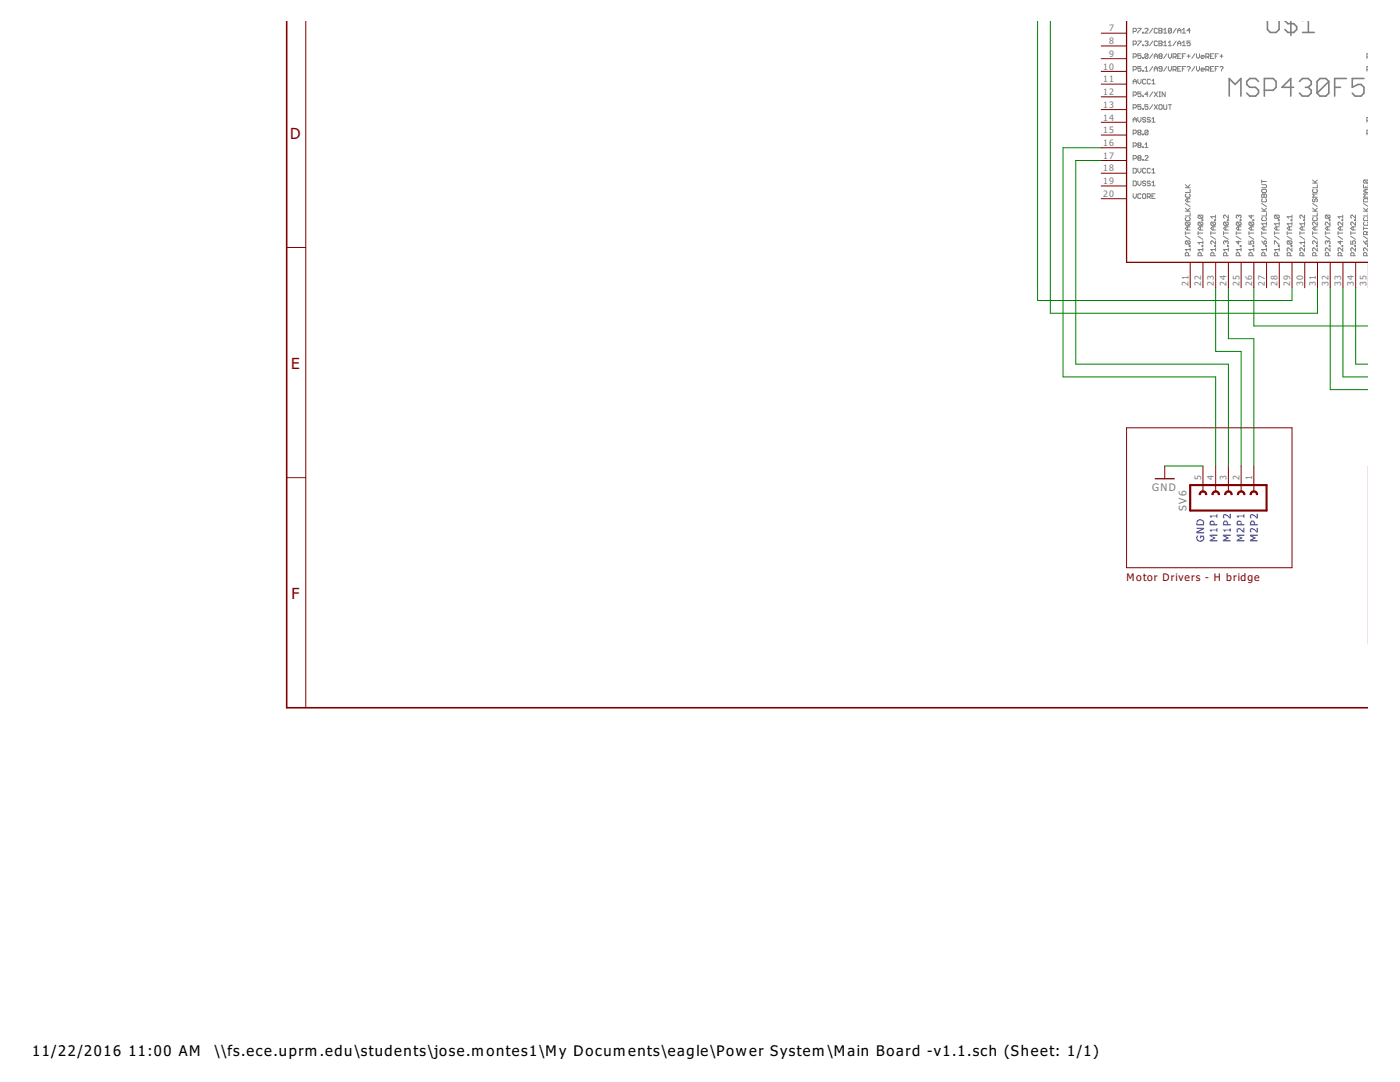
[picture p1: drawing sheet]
<svg xmlns="http://www.w3.org/2000/svg" width="279mm" height="216mm" viewBox="0 0 279 216" stroke-linecap="round" stroke-linejoin="round" font-family="sans-serif">
<g fill="none" stroke="#808080" stroke-width=".2">
<path d="M226.1 11.4h.5l.2-.2v-.3l-.2-.2h-.5v1M226.1 13.9h.5l.2-.2v-.3l-.2-.1h-.5v.9M226.1 6.3h.5l.2-.2v-.3l-.2-.1h-.5v.9M226.1 8.8h.5l.2-.1v-.4l-.2-.1h-.5v.9M226.1 16.7v-.6l.4-.3 .3 .3v.6M226.1 19h.5l.2-.2v-.3l-.2-.1h-.5v.9M226.1 16.3h.7M227.1 5.7h.6l-.6 .9M227.1 8.2h.6l-.6 .9M227.1 15.8v.6l.3 .3 .3-.3v-.6M227.7 10.7h-.6v.5l.3-.2 .3 .2-.1 .5-.5-.2M227.7 13.3h-.6v.4l.3-.1 .3 .1-.1 .5-.5-.1"/>
<path d="M227.7 18.4h-.6v.4l.5-.1 .1 .4-.1 .2-.5-.2M228 6.4h.2v.2h-.2zM228 9h.2v.1h-.2zM228 11.5h.2v.2h-.2zM228 14.1h.2v.1h-.2zM228 19.1h.2v.2h-.2zM228.5 5.8l.1-.1 .5 .1v.2l-.6 .6h.6M228.5 8.3l.5-.1 .1 .1-.1 .4M228.5 14.2h.6M228.5 13.6l.3-.3v.9M228.6 16l-.1-.2-.5 .2v.6l.2 .1 .4-.1M228.8 8.7h.2"/>
<path d="M229 8.7l.1 .1-.1 .3-.5-.1M229.1 10.9l-.1-.2-.5 .2v.6M229.1 10.9v.6l-.1 .2-.5-.2M229.1 10.9l-.6 .6M229.1 18.8h-.6l.5-.4v.9M229.6 16l-.2-.2-.4 .2v.6l.1 .1 .5-.1M229.9 16.1l.3-.3v.9M229.9 16.7h.6M230.1 5.7l-.7 .9M230.1 8.2l-.7 .9M230.1 10.7l-.7 1M230.1 13.3l-.7 .9"/>
<path d="M230.1 18.4l-.7 .9M230.4 11.7v-.7l.3-.3 .3 .3v.7M230.4 14.2v-.6l.3-.3 .3 .3v.6M230.4 11.2h.6M230.4 13.7h.6M230.4 18.4l.6 .9M231 5.8l-.2-.1-.4 .1v.6l.1 .2h.3l.2-.2M231 8.3l-.2-.1-.4 .1v.7l.1 .1 .5-.1M231 18.4l-.6 .9M231.3 5.7h.5l.1 .1-.1 .3 .1 .3-.1 .2h-.5zM231.3 8.2h.5l.1 .1-.1 .4 .1 .3-.1 .1h-.5zM231.3 6.1h.5"/>
<path d="M231.3 8.7h.5M231.3 18.4h.3M231.3 19.3h.3M231.5 11.2l-.2-.2 .2-.3 .4 .2-.1 .3M231.5 11.2l-.2 .2 .2 .3 .4-.2-.1-.3M231.5 11.2h.3M231.5 18.4v.9M231.9 13.7h-.4l-.2-.1 .2-.3 .4 .1v.7l-.1 .1-.5-.1M232.2 6.6h.7M232.2 6l.3-.3v.9M232.2 8.5l.3-.3v.9M232.2 9.1h.7"/>
<path d="M232.5 18.4v.9l-.6-.9v.9M232.9 10.7l-.7 1M232.9 13.3l-.7 .9M233.2 10.7v.7l.3 .3 .3-.3v-.7M233.2 13.3v.6l.3 .3 .3-.3v-.6M233.2 9.1h.6M233.2 8.5l.3-.3v.9M233.8 5.8l-.2-.1-.4 .1v.6M233.8 5.8v.6l-.2 .2h-.3l-.1-.2M233.8 5.8l-.6 .6M234.1 11.4h.5l.1-.2v-.3l-.1-.2h-.5v1M234.1 13.9h.5l.1-.2v-.3l-.1-.1h-.5v.9"/>
<path d="M234.4 11.4l.3 .3M234.4 13.9l.3 .3M234.7 5.7l-.6 .9M234.7 8.2l-.6 .9M235 9.1v-.6l.4-.3 .3 .3v.6M235 6.1h.7M235 6.6v-.6l.4-.3 .3 .3v.6M235 8.7h.7M235 11.2h.4M235 13.7h.4M235.7 10.7h-.7v1h.7M235.7 13.3h-.7v.9h.7"/>
<path d="M236 6.6h.6M236 6l.3-.3v.9M236 8.5l.3-.3v.9M236 9.1h.6M236 11.2h.3M236 13.7h.3M236.6 10.7h-.6v1M236.6 13.3h-.6v.9M236.9 13.4l.2-.1 .4 .1-.3 .5M236.9 11.2h.6M237.2 10.9v.6M237.2 14.1v.1"/>
<path d="M237.5 6.1h-.6l.5-.4v.9M237.5 8.2h-.6v.5l.3-.2 .3 .2-.1 .4-.5-.1M238.5 10.7l-.7 1M238.5 13.3l-.7 .9M238.8 10.7v.7l.3 .3 .3-.3v-.7M238.8 13.3v.6l.3 .3 .3-.3v-.6M239.7 11.4h.6l-.1-.4-.5 .2v.3l.5 .2M239.7 13.9h.6l-.1-.3-.5 .1v.4l.5 .1M240.6 11.4h.5l.2-.2v-.3l-.2-.2h-.5v1M240.6 13.9h.5l.2-.2v-.3l-.2-.1h-.5v.9M241 11.4l.3 .3M241 13.9l.3 .3"/>
<path d="M241.6 11.2h.3M241.6 13.7h.3M242.2 10.7h-.6v1h.6M242.2 13.3h-.6v.9h.6M242.5 11.2h.3M242.5 13.7h.3M243.1 10.7h-.6v1M243.1 13.3h-.6v.9M243.5 13.4l.1-.1 .5 .1-.3 .5M243.5 11.2h.6M243.8 10.9v.6M243.8 14.1v.1"/>
<path d="M272.8 11.4h.3M272.8 13.9h.3M273.1 10.7h-.3v1M273.1 13.3h-.3v.9M226.1 26.6h.5l.2-.2v-.3l-.2-.1h-.5v.9M226.1 21.5h.5l.2-.1v-.4l-.2-.1h-.5v.9M226.1 24.4v-.7l.4-.3 .3 .3v.7M226.1 29.1h.5l.2-.1v-.3l-.2-.2h-.5v.9M226.1 31.7h.5l.2-.2v-.3l-.2-.1h-.5v.9M226.1 33.6h.5l.2 .1v.7l-.2 .1h-.5zM226.1 36.1h.5l.2 .2v.6l-.2 .2h-.5zM226.1 38.7v.6l.4 .3 .3-.3v-.6"/>
<path d="M226.1 23.9h.7M227.1 23.4v.7l.3 .3 .3-.3v-.7M227.1 33.6v.6l.3 .3 .3-.3v-.6M227.1 36.1v.6l.3 .4 .3-.4v-.6M227.2 26.4l-.1-.1 .1-.3 .5 .1-.1 .3M227.2 31.5l-.1 .2 .1 .3 .5-.2-.1-.3M227.2 26.4l-.1 .2 .1 .3 .5-.1-.1-.4M227.2 29l-.1-.2 .1-.3 .5 .2-.1 .3M227.2 29l-.1 .1 .1 .3 .5-.1-.1-.3M227.2 31.5l-.1-.1 .1-.3 .5 .1-.1 .3M227.2 26.4h.4M227.2 29h.4"/>
<path d="M227.2 31.5h.4M227.7 20.9h-.6v.5l.5-.2 .1 .5-.1 .1-.5-.1M227.7 38.8l-.1-.1-.5 .1v.7l.1 .1 .5-.1M228 21.7h.2v.1h-.2zM228 26.8h.2v.1h-.2zM228 29.3h.2v.1h-.2zM228 31.8h.2v.2h-.2zM228.2 38.7l.4 .1v.7l-.1 .1-.5-.1v-.7zM228.5 31.2l.1-.1 .5 .1v.2l-.6 .6h.6M228.5 28.8l.3-.3v.9M228.5 29.4h.6M228.6 23.6l-.1-.2-.5 .2 .2 .3h.3l.1 .2-.1 .3-.5-.2"/>
<path d="M228.6 33.7l-.1-.1-.5 .1v.7l.2 .1 .4-.1M228.6 36.3l-.1-.2-.5 .2 .2 .3 .4 .1-.1 .4-.5-.2M229 39.3h.4l.2-.5-.2-.1h-.4v.9M229.1 26.1l-.1-.1-.5 .1v.7M229.1 20.9h-.6v.5l.3-.2 .3 .2-.1 .4-.5-.1M229.1 26.1v.7l-.1 .1-.5-.1M229.1 26.1l-.6 .7M229.3 39.3l.3 .3M229.6 23.6l-.2-.2-.4 .2 .1 .3h.3l.2 .2-.2 .3-.4-.2M229.6 33.7l-.2-.1-.4 .1v.7l.1 .1 .5-.1M229.6 36.3l-.2-.2-.4 .2 .1 .3 .5 .1-.2 .4-.4-.2M229.9 23.7l.3-.3v1"/>
<path d="M229.9 33.9l.3-.3v.9M229.9 36.4l.3-.3v1M229.9 24.4h.6M229.9 34.5h.6M229.9 37.1h.6M229.9 39.1h.3M230.1 20.9l-.7 .9M230.4 20.9l.6 .9M230.5 38.7h-.6v.9h.6M231 20.9l-.6 .9M231.3 21l.2-.1 .4 .1v.7l-.1 .1-.5-.1zM232.2 20.9v.8l.2 .1 .5-.1v-.8"/>
<path d="M233.2 20.9h.6M233.5 20.9v.9M236.6 37.5h.9M236.6 36.9l.6 .6M236.7 38.7l-.1 .2v.3l.1 .1h.6l.2-.1v-.3l-.2-.2M237 39.6v.7M237.5 37.8v.6h-.9M237.5 39.6h-.6l-.3 .4 .3 .3h.6M237.5 36.9l-.5 .4M251.8 38.9l.2-.2 .3 .2 .3-.2 .2 .2v.4h-1zM251.8 37.9l.2-.1h.6l.2 .1v.3l-.2 .2h-.6l-.2-.2zM251.8 36.9h.8l.2 .1v.3l-.2 .2h-.8"/>
<path d="M251.8 35.9v.6M251.8 36.2h1M252 39.6l-.2 .2v.3l.2 .2h.6l.2-.2v-.3l-.2-.2M252.3 38.9v.4M262 36.5h.9M262 35.9l.6 .6M262.1 39.6l-.1 .2 .1 .5 .3-.2v-.3l.2-.2 .3 .2-.2 .5M262.1 37.8l-.1 .1 .1 .5h.6l.2-.2-.2-.4M262.9 38.7h-.9l.3 .3-.3 .3h.9M262.9 36.9v.6h-.9M262.9 35.9l-.5 .5M272.1 36.9v.6h.9v-.6"/>
<path d="M272.3 39.6h.6l.1 .2v.5h-.9v-.5zM272.3 35.9l-.2 .2 .2 .4h.6M272.3 35.9h.6l.1 .2-.1 .4M272.3 35.9l.6 .6M272.6 37.2v.3M272.6 37.8v.6M272.8 24.1h.3M272.8 26.6h.3M273 38.7h-.9l.3 .3-.3 .3h.9M273 37.8h-.6l-.3 .3 .3 .3h.6M273.1 23.4h-.3v1M273.1 26h-.3v.9"/>
<path d="M236.6 46.2v.6M236.6 47.1l.9 .7M236.6 46.5h.9M236.6 42.1h.9M236.6 41.5l.6 .6M236.6 40.6l.9 .6M236.7 43.4l-.1 .2v.3l.1 .1h.6l.2-.1v-.3l-.2-.2M236.7 44.3l-.1 .2v.3l.1 .2h.6M236.7 48.1l-.1 .1v.3l.1 .2h.6M236.7 44.3h.6l.2 .2v.3l-.2 .2M236.7 48.1h.6l.2 .1v.3l-.2 .2M236.7 48.1l.6 .6"/>
<path d="M236.7 44.3l.6 .7M237 45.3v.6M237.2 51v-.4l-.2-.2-.4 .2v.4h.9M237.3 49h.2v.2h-.2zM237.5 49.8h-.9l.3 .3M237.5 42.5v.6h-.9M237.5 49.5v.6M237.5 45.3h-.6l-.3 .3 .3 .3h.6M237.5 41.5l-.5 .5M239.1 46.5h1M239.1 46.2v.6M239.1 47.1l1 .7"/>
<path d="M239.3 44.3l-.2 .2v.3l.2 .2h.6M239.3 44.3h.6l.2 .2v.3l-.2 .2M239.3 42.9l-.2 .2v.3l.2 .2h.6M239.3 42.9h.6l.2 .2v.3l-.2 .2M239.3 44.3l.6 .7M239.3 42.9l.6 .7M239.6 45.3v.6M239.7 51v-.4l-.1-.2-.5 .2v.4h1M239.9 49h.2v.2h-.2zM239.9 43.9h.2v.1h-.2zM240.1 49.8h-1l.3 .3M240.1 45.3h-.7l-.3 .3 .3 .3h.7"/>
<path d="M240.1 48.1v.6M240.1 49.5v.6M240.1 48.4h-1l.3 .3M241.6 46.5h1M241.6 46.2v.6M241.6 47.1l1 .7M241.8 44.3l-.2 .2v.3l.2 .2h.6M241.8 44.3h.6l.2 .2v.3l-.2 .2M241.8 44.3l.6 .7M242.1 45.3v.6M242.3 51v-.4l-.2-.2-.5 .2v.4h1M242.4 49h.2v.2h-.2z"/>
<path d="M242.4 43.9h.2v.1h-.2zM242.6 49.8h-1l.4 .3M242.6 48.1v.6l-.6-.6-.4 .1v.3l.2 .2M242.6 45.3h-.6l-.4 .3 .4 .3h.6M242.6 42.9v.7M242.6 49.5v.6M242.6 43.2h-1l.4 .4M244.2 46.5h.9M244.2 46.2v.6M244.2 47.1l.9 .7M244.3 44.3l-.1 .2v.3l.1 .2h.7M244.3 44.3h.7l.1 .2v.3l-.1 .2"/>
<path d="M244.3 44.3l.7 .7M244.6 48.2l-.1-.1-.3 .1v.3l.1 .2M244.6 48.2l.2-.1 .3 .1v.3l-.1 .2M244.6 45.3v.6M244.6 48.2v.2M244.8 51v-.4l-.2-.2-.4 .2v.4h.9M245 49h.1v.2h-.1zM245 43.9h.1v.1h-.1zM245.1 49.8h-.9l.3 .3M245.1 45.3h-.6l-.3 .3 .3 .3h.6M245.1 42.9v.7l-.6-.7-.3 .2v.3l.1 .2M245.1 49.5v.6"/>
<path d="M246.7 46.5h1M246.7 47.1l1 .7M246.7 46.2v.6M246.9 44.3l-.2 .2v.3l.2 .2h.6M246.9 44.3h.6l.2 .2v.3l-.2 .2M246.9 44.3l.6 .7M247.2 43.1l-.2-.2-.3 .2v.3l.2 .2M247.2 43.1l.2-.2 .3 .2v.3l-.2 .2M247.2 48.1v.6l-.5-.5h1M247.2 43.1v.1M247.2 45.3v.6M247.4 51v-.4l-.2-.2-.5 .2v.4h1"/>
<path d="M247.5 49h.2v.2h-.2zM247.5 43.9h.2v.1h-.2zM247.7 49.8h-1l.3 .3M247.7 45.3h-.7l-.3 .3 .3 .3h.7M247.7 49.5v.6M249.3 48.1v.6h.4l-.1-.3 .1-.3 .5 .1v.3l-.2 .2M249.3 46.5h.9M249.3 46.2v.6M249.3 47.1l.9 .7M249.4 44.3l-.1 .2v.3l.1 .2h.6M249.4 44.3h.6l.2 .2v.3l-.2 .2M249.4 44.3l.6 .7"/>
<path d="M249.7 42.9v.7l-.4-.5h.9M249.7 45.3v.6M249.9 51v-.4l-.2-.2-.4 .2v.4h.9M250 49h.2v.2h-.2zM250 43.9h.2v.1h-.2zM250.2 49.8h-.9l.3 .3M250.2 45.3h-.6l-.3 .3 .3 .3h.6M250.2 49.5v.6M251.8 46.5h1M251.8 42.1h1M251.8 46.2v.6M251.8 48.1l.5 .6"/>
<path d="M251.8 47.1l1 .7M251.8 41.5l.6 .6M251.8 40.6l1 .6M252 43.4l-.2 .2v.3l.2 .1h.6l.2-.1v-.3l-.2-.2M252.3 48.2l.3-.1 .2 .1v.3l-.2 .2h-.3zM252.3 45.3v.6M252.4 51v-.4l-.1-.2-.5 .2v.4h1M252.6 49h.2v.2h-.2zM252.8 49.8h-1l.3 .3M252.8 45.3h-.7l-.3 .3 .3 .3h.7M252.8 42.5v.6h-1M252.8 44.3v.7"/>
<path d="M252.8 49.5v.6M252.8 44.6h-1l.3 .4M252.8 41.5l-.5 .5M254.3 48.7v-.6l1 .6M254.3 46.5h1M254.3 46.2v.6M254.3 47.1l1 .7M254.5 42.9l-.2 .2 .2 .5h.6M254.5 42.9h.6l.2 .2v.3l-.2 .2M254.5 42.9l.6 .7M254.8 45.3v.6M255 51v-.4l-.2-.2-.5 .2v.4h1"/>
<path d="M255.1 49h.2v.2h-.2zM255.1 43.9h.2v.1h-.2zM255.3 49.8h-1l.4 .3M255.3 45.3h-.6l-.4 .3 .4 .3h.6M255.3 44.6h-1l.4 .4M255.3 44.3v.7M255.3 49.5v.6M256.9 46.5h.9M256.9 46.2v.6M256.9 47.1l.9 .7M257 48.1l-.1 .1 .1 .5h.7M257 48.1h.7l.1 .1v.3l-.1 .2"/>
<path d="M257 48.1l.7 .6M257.3 45.3v.6M257.5 51v-.4l-.2-.2-.4 .2v.4h.9M257.7 49h.1v.2h-.1zM257.7 43.9h.1v.1h-.1zM257.8 45.3h-.6l-.3 .3 .3 .3h.6M257.8 43.2h-.9l.3 .4M257.8 44.6h-.9l.3 .4M257.8 49.5v.6l-.6-.6-.3 .1 .1 .5M257.8 42.9v.7M257.8 44.3v.7M259.4 46.5h.9"/>
<path d="M259.4 46.2v.6M259.4 47.1l.9 .7M259.9 45.3v.6M260.1 51v-.4l-.2-.2-.5 .2v.4h.9M260.2 49h.1v.2h-.1zM260.2 43.9h.1v.1h-.1zM260.3 45.3h-.6l-.3 .3 .3 .3h.6M260.3 48.4h-.9l.3 .3M260.3 42.9v.7l-.6-.7-.3 .2 .2 .5M260.3 44.6h-.9l.3 .4M260.3 49.5v.6l-.6-.6-.3 .1 .2 .5M260.3 44.3v.7"/>
<path d="M260.3 48.1v.6M262 46.5h.9M262 42.1h.9M262 46.2v.6M262 47.1l.9 .7M262 41.5l.6 .6M262 40.6l.9 .6M262.1 43.4l-.1 .2 .1 .4h.6l.2-.1-.2-.5M262.4 45.3v.6M262.6 51v-.4l-.2-.2-.4 .2v.4h.9M262.7 49h.2v.2h-.2zM262.9 48.1v.6l-.6-.6-.3 .1 .1 .5"/>
<path d="M262.9 45.3h-.6l-.3 .3 .3 .3h.6M262.9 44.3v.7l-.6-.7-.3 .2 .1 .5M262.9 42.5v.6h-.9M262.9 49.5v.6l-.6-.6-.3 .1 .1 .5M262.9 41.5l-.5 .5M264.5 46.5h.9M264.5 46.2v.6M264.5 47.1l.9 .7M264.6 42.9l-.1 .2 .1 .5h.7M264.6 42.9h.7l.1 .2-.1 .5M264.6 42.9l.7 .7M265 48.2l-.2-.1-.3 .1 .1 .5"/>
<path d="M265 48.2l.1-.1 .3 .1-.1 .5M265 45.3v.6M265 48.2v.2M265.1 51v-.4l-.1-.2-.5 .2v.4h.9M265.3 49h.1v.2h-.1zM265.3 43.9h.1v.1h-.1zM265.4 45.3h-.6l-.3 .3 .3 .3h.6M265.4 44.3v.7l-.6-.7-.3 .2 .1 .5M265.4 49.5v.6l-.6-.6-.3 .1 .1 .5M267 46.5h1M267 46.2v.6M267 47.1l1 .7"/>
<path d="M267.5 48.1v.6l-.5-.5h1M267.5 45.3v.6M267.7 51v-.4l-.2-.2-.5 .2v.4h1M267.8 49h.2v.2h-.2zM267.8 43.9h.2v.1h-.2zM268 45.3h-.6l-.4 .3 .4 .3h.6M268 44.3v.7l-.6-.7-.4 .2 .2 .5M268 43.2h-1l.4 .4M268 49.5v.6l-.6-.6-.4 .1 .2 .5M268 42.9v.7M269.6 48.1v.6h.4l-.1-.3 .1-.3 .5 .1-.1 .5M269.6 46.5h.9"/>
<path d="M269.6 46.2v.6M269.6 47.1l.9 .7M270 45.3v.6M270.2 51v-.4l-.2-.2-.4 .2v.4h.9M270.4 49h.1v.2h-.1zM270.4 43.9h.1v.1h-.1zM270.5 45.3h-.6l-.3 .3 .3 .3h.6M270.5 44.3v.7l-.6-.7-.3 .2 .1 .5M270.5 42.9v.7l-.6-.7-.3 .2 .1 .5M270.5 49.5v.6l-.6-.6-.3 .1 .1 .5M272.1 42.1h.9M272.1 45.3v.6"/>
<path d="M272.1 48.1l.5 .6M272.1 47.1l.9 .7M272.1 45.6h.9M272.1 41.5l.7 .6M272.1 40.6l.9 .6M272.3 44.3l-.2 .2 .2 .5h.6l.1-.2-.1-.5M272.3 43.4l-.2 .2 .2 .4h.6l.1-.1-.1-.5M272.6 48.2l.2-.1 .2 .1-.1 .5h-.3zM272.8 51v-.4l-.2-.2-.5 .2v.4h.9M272.8 46.8v-.4l-.2-.2-.5 .2v.4h.9M272.9 49h.1v.2h-.1zM273 42.5v.6h-.9"/>
<path d="M273 49.5v.6l-.6-.6-.3 .1 .2 .5M273 46.2l-.2 .3M273 41.5l-.4 .5"/>
</g>
<g fill="none" stroke="#808080" stroke-width=".32">
<path d="M245.3 19.2v-3.5l1.2 1.1 1.1-1.1v3.5M251.2 16.3l-.6-.6h-1.2l-.6 .6v.5l.6 .6h1.2l.6 .6v.6l-.6 .6h-1.2l-.6-.6M252.3 18h1.8l.6-.6v-1.1l-.6-.6h-1.8v3.5M252.9 4.1v1.8l.6 .6h1.2l.6-.6v-1.8M256.4 4.1l.6 .6h1.2l.6 .6v.6l-.6 .6h-1.2l-.6-.6M256.4 4.1h.1M257.6 4.1v3M258.2 17.4h-2.4l1.8-1.7v3.5M259.3 16.3l.6-.6h1.2l.6 .6v.5l-.6 .6M259.9 6.5h2.4M260 4.1h-.1M260.5 17.4h.6"/>
<path d="M261.1 17.4l.6 .6v.6l-.6 .6h-1.2l-.6-.6M261.1 4.1v2.4M265.2 16.3l-.6-.6h-1.2l-.6 .6v2.3M265.2 16.3v2.3l-.6 .6h-1.2l-.6-.6M265.2 16.3l-2.4 2.3M266.4 17.4h1.1M268.7 15.7h-2.3v3.5M272.2 15.7h-2.3v1.7l1.1-.6h.6l.6 .6v1.2l-.6 .6h-1.2l-.5-.6"/>
</g>
<g fill="none" stroke="#800000" stroke-width=".2">
<path d="M61 4.1v137.1M219.8 19.3h5M219.8 16.8h5M219.8 14.2h5M219.8 11.7h5M219.8 9.2h5M219.8 6.6h5M219.8 39.6h5M219.8 37.1h5M219.8 34.6h5M219.8 32h5M219.8 29.5h5"/>
<path d="M219.8 26.9h5M219.8 24.4h5M219.8 21.9h5M57.2 49.4h3.8M237.5 52.3v5.1M240.1 52.3v5.1M242.6 52.3v5.1M245.2 52.3v5.1M247.7 52.3v5.1M250.2 52.3v5.1M252.8 52.3v5.1M255.3 52.3v5.1"/>
<path d="M257.9 52.3v5.1M260.4 52.3v5.1M262.9 52.3v5.1M265.5 52.3v5.1M268 52.3v5.1M270.6 52.3v5.1M57.2 95.3h3.8M224.8 85.4h33.1v27.9h-33.1zM232.5 93v2.5M240.1 93v5.1M242.6 93v5.1M245.2 93v5.1"/>
<path d="M247.7 93v5.1M250.2 93v5.1"/>
</g>
<path d="M224.8 4.1v48.2h48.3M230.5 95.5h3.9" fill="none" stroke="#800000" stroke-width=".25"/>
<path d="M57.2 4.1v137.1h215.9" fill="none" stroke="#800000" stroke-width=".32"/>
<path d="M237.5 96.8h15.3v5.1h-15.3z" fill="none" stroke="#800000" stroke-width=".42"/>
<g fill="#800000" stroke="#800000" stroke-width=".2">
<path d="M244.6 98.1a.75 .75 0 0 1 .9-.1 .75 .75 0 0 1 .4 .7h-.2a.51 .51 0 0 0-.5-.5 .51 .51 0 0 0-.6 .5h-.2z" fill-rule="evenodd"/>
<path d="M247.2 98.1a.75 .75 0 0 1 .8-.1 .75 .75 0 0 1 .5 .7h-.3a.51 .51 0 0 0-.5-.5 .51 .51 0 0 0-.5 .5h-.3z" fill-rule="evenodd"/>
<path d="M249.7 98.1a.75 .75 0 0 1 .8-.1 .75 .75 0 0 1 .5 .7h-.3a.51 .51 0 0 0-.5-.5 .51 .51 0 0 0-.5 .5h-.2z" fill-rule="evenodd"/>
<path d="M239.5 98.1a.75 .75 0 0 1 .9-.1 .75 .75 0 0 1 .4 .7h-.2a.51 .51 0 0 0-.5-.5 .51 .51 0 0 0-.5 .5h-.3z" fill-rule="evenodd"/>
<path d="M242.1 98.1a.75 .75 0 0 1 .8-.1 .75 .75 0 0 1 .5 .7h-.3a.51 .51 0 0 0-.5-.5 .51 .51 0 0 0-.5 .5h-.2z" fill-rule="evenodd"/>
</g>
<path d="M207.1 4.1v55.9h50.8v-2.6M209.6 4.1v58.4h53.3v-5.1M219.8 32h-5.1v40.7h30.5v20.3M219.8 29.5h-7.6v45.7h30.4v17.8M242.6 57.4v12.7h5.1v22.9M245.2 57.4v10.2h5v25.4M250.2 57.4v7.6h22.9M265.5 57.4v20.3h7.6M268 57.4v17.8h5.1M270.6 57.4v15.3h2.5M232.5 93h7.6" fill="none" stroke="#008000" stroke-width=".2"/>
<g font-size="3.7" fill="#800000">
<text x="57.9" y="27.7">D</text>
<text x="58.1" y="73.6">E</text>
<text x="58.2" y="119.6">F</text>
</g>
<g font-size="3.5">
<text x="6.4" y="210.7">11/22/2016</text>
<text x="25.6" y="210.7">11:00 AM</text>
<text x="42.7" y="210.7">\\fs.ece.uprm.edu\students\jose.montes1\My Documents\eagle\Power System\Main Board -v1.1.sch (Sheet: 1/1)</text>
</g>
<g font-size="2.5" fill="#808080">
<text x="229.9" y="98.1">GND</text>
<text x="236.8" y="101.9" transform="rotate(-90 236.8 101.9)">SV6</text>
</g>
<g font-size="2.5" fill="#00f">
<text x="240.3" y="108.2" transform="rotate(-90 240.3 108.2)">GND</text>
<text x="243" y="108.2" transform="rotate(-90 243 108.2)">M1P1</text>
<text x="245.7" y="108.2" transform="rotate(-90 245.7 108.2)">M1P2</text>
<text x="248.3" y="108.2" transform="rotate(-90 248.3 108.2)">M2P1</text>
<text x="251" y="108.2" transform="rotate(-90 251 108.2)">M2P2</text>
</g>
<text font-size="2.5" fill="#800000" x="224.8" y="115.8">Motor Drivers - H bridge</text>
<g font-size="2.1" fill="#808080">
<text x="221.3" y="11.4">9</text>
<text x="221.3" y="8.8">8</text>
<text x="221.3" y="6.3">7</text>
<text x="220.2" y="16.4">11</text>
<text x="220.2" y="13.9">10</text>
<text x="220.2" y="21.5">13</text>
<text x="220.2" y="19">12</text>
<text x="220.2" y="29.1">16</text>
<text x="220.2" y="26.6">15</text>
<text x="220.2" y="24.1">14</text>
<text x="220.2" y="34.2">18</text>
<text x="220.2" y="31.7">17</text>
<text x="220.2" y="39.3">20</text>
<text x="220.2" y="36.8">19</text>
<text x="237.2" y="57" transform="rotate(-90 237.2 57)">21</text>
<text x="239.7" y="57" transform="rotate(-90 239.7 57)">22</text>
<text x="242.3" y="57" transform="rotate(-90 242.3 57)">23</text>
<text x="244.8" y="57" transform="rotate(-90 244.8 57)">24</text>
<text x="247.3" y="57" transform="rotate(-90 247.3 57)">25</text>
<text x="249.9" y="57" transform="rotate(-90 249.9 57)">26</text>
<text x="252.4" y="57" transform="rotate(-90 252.4 57)">27</text>
<text x="255" y="57" transform="rotate(-90 255 57)">28</text>
<text x="257.5" y="57" transform="rotate(-90 257.5 57)">29</text>
<text x="260" y="57" transform="rotate(-90 260 57)">30</text>
<text x="262.6" y="57" transform="rotate(-90 262.6 57)">31</text>
<text x="265.1" y="57" transform="rotate(-90 265.1 57)">32</text>
<text x="267.7" y="57" transform="rotate(-90 267.7 57)">33</text>
<text x="270.2" y="57" transform="rotate(-90 270.2 57)">34</text>
<text x="272.7" y="57" transform="rotate(-90 272.7 57)">35</text>
<text x="239.7" y="95.7" transform="rotate(-90 239.7 95.7)">5</text>
<text x="242.3" y="95.7" transform="rotate(-90 242.3 95.7)">4</text>
<text x="244.8" y="95.7" transform="rotate(-90 244.8 95.7)">3</text>
<text x="247.3" y="95.7" transform="rotate(-90 247.3 95.7)">2</text>
<text x="249.9" y="95.7" transform="rotate(-90 249.9 95.7)">1</text>
</g>
</svg>
